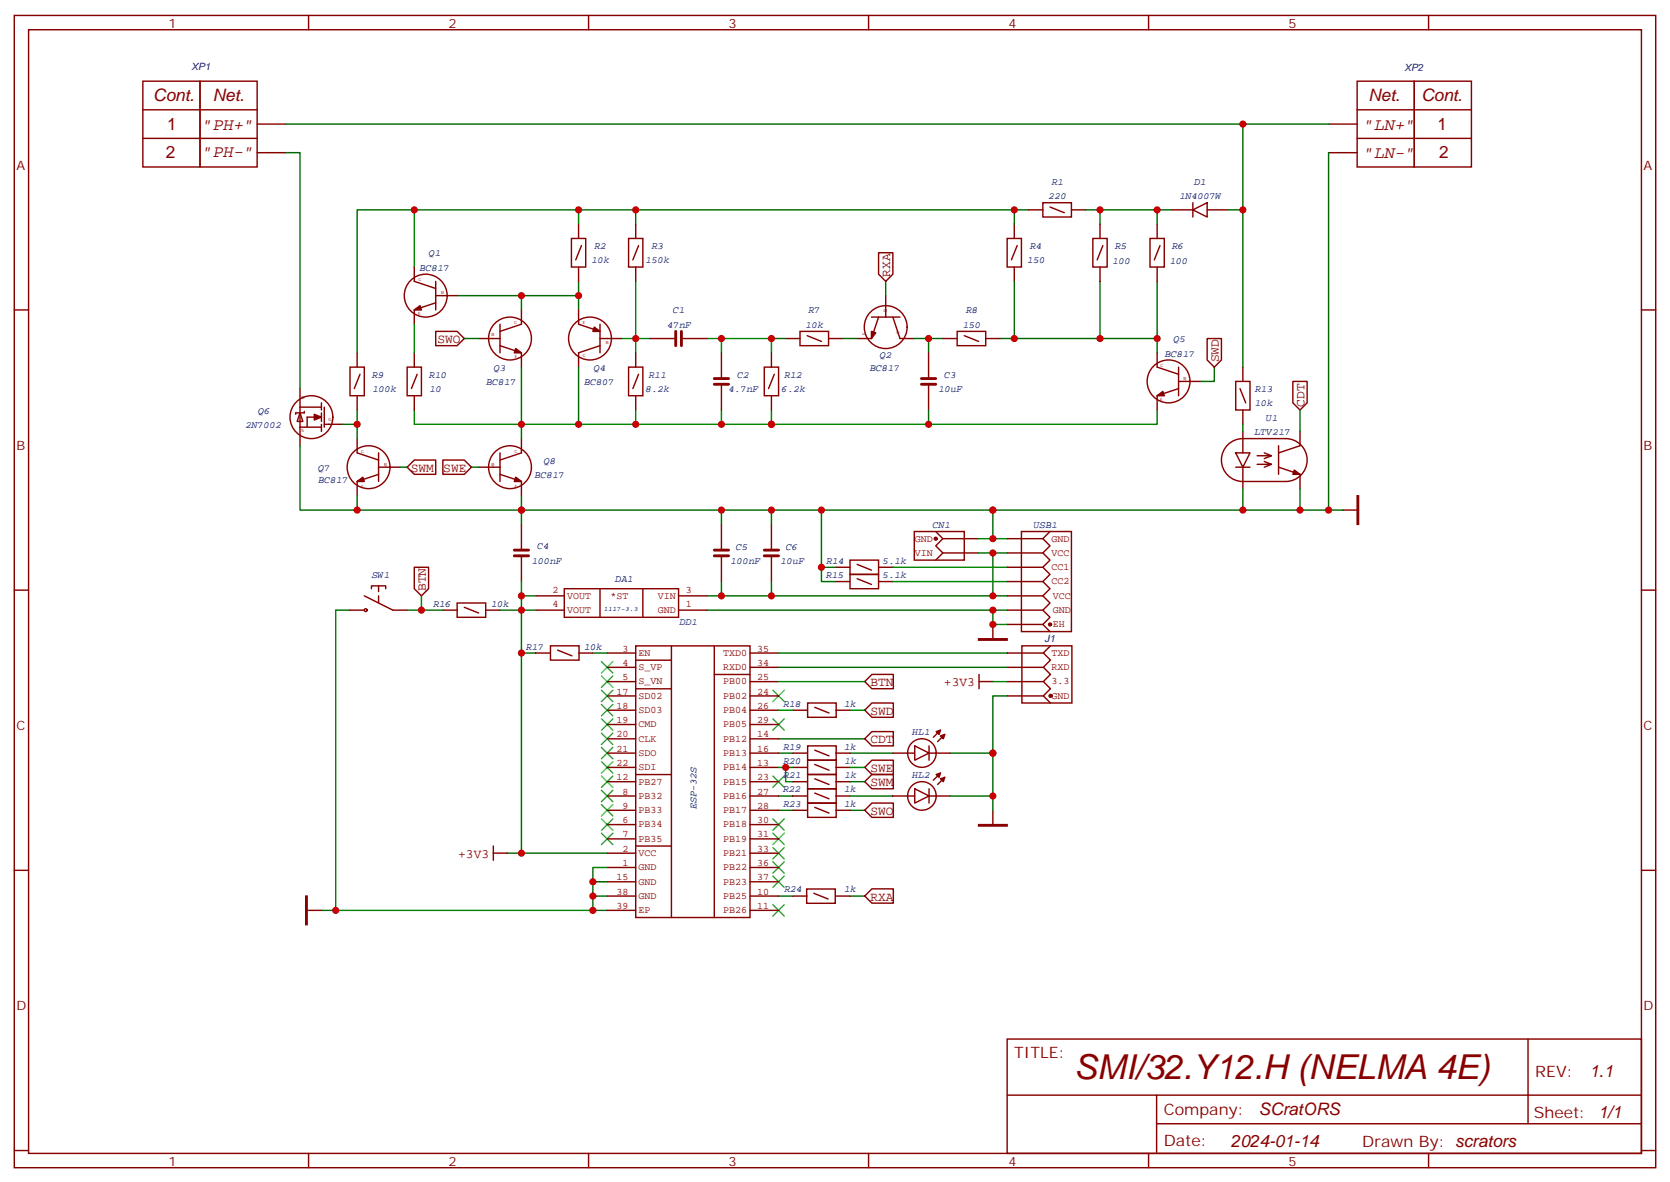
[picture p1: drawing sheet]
<svg xmlns="http://www.w3.org/2000/svg" width="412mm" height="292mm" viewBox="0 0 412 292" stroke-linecap="round" stroke-linejoin="round" font-family="sans-serif">
<g fill="none" stroke="#870000" stroke-width=".35">
<path d="M3.5 3.8h405.4v284.3h-405.4zM7.1 7.3h398.2v277.3h-398.2zM76.2 3.8v3.5M145.3 3.8v3.5M214.5 3.8v3.5M283.6 3.8v3.5M352.8 3.8v3.5M35.3 20h14.1v21.2h-14.1zM35.3 34.1h28.2M35.3 27.1h28.2M49.4 20h14.1v21.2h-14.1zM63.5 30.6h7.1"/>
<path d="M63.5 37.7h7.1M328.1 30.6h7M328.1 37.7h7M335.1 20h14.1v21.2h-14.1zM335.1 34.1h28.3M335.1 27.1h28.3M349.2 20h14.2v21.2h-14.2zM141.1 58.8h3.5v7.1h-3.5zM142.9 55.3v3.5M155.2 58.8h3.5v7.1h-3.5zM157 55.3v3.5M248.7 58.8h3.5v7.1h-3.5z"/>
<path d="M250.5 55.3v3.5M254 51.8h3.5M257.5 50h7.1v3.6h-7.1zM259.3 51.1l3.5 1.4M264.6 51.8h3.5M269.9 58.8h3.5v7.1h-3.5zM271.6 55.3v3.5M284 58.8h3.5v7.1h-3.5zM285.8 55.3v3.5M289.3 51.8h5.3M294.6 51.8l3.5-1.8v3.6zM294.6 50v3.6"/>
<path d="M298.1 51.8h5.3M3.5 76.5h3.6M102.3 65.9v3.5l5.3 1.8M107.6 74.7l-5.3 1.8v3.5M107.6 69.4v7.1M107.6 73h5.3M128.8 76.5v3.5l-5.3 1.8M142.9 65.9v3.5M142.9 76.5v3.5l5.3 1.8M143.6 60.6l-1.4 3.5M157 65.9v3.5M157.7 60.6l-1.4 3.5"/>
<path d="M215.2 78.2h7M217 62.4h3.5v5.3l-1.8 1.7-1.7-1.7zM217 78.2l-1.8 5.3h-3.5M218.7 73v5.2M220.5 78.2l1.7 5.3h3.6M250.5 65.9v3.5M251.2 60.6l-1.4 3.5M271.6 65.9v3.5M272.3 60.6l-1.4 3.5M285.8 65.9v3.5M286.5 60.6l-1.5 3.5M405.3 76.5h3.6"/>
<path d="M74.1 95.9v14.1M79.4 99.4v1.8M86.4 90.6h3.6v7h-3.6zM88.2 87.1v3.5M88.2 97.6v3.6M88.9 92.4l-1.4 3.5M100.5 90.6h3.6v7h-3.6zM102.3 87.1v3.5M102.3 97.6v3.6M103 92.4l-1.4 3.5M107.6 81.8h5.3l1.8 1.7-1.8 1.8h-5.3zM118.2 83.5h5.3"/>
<path d="M123.5 80v7.1M123.5 85.3l5.3 1.8v3.5M148.2 83.5h5.3M148.2 85.3l-5.3 1.8v3.5M148.2 80v7.1M155.2 90.6h3.5v7h-3.5zM157 87.1v3.5M157 97.6v3.6M157.7 92.4l-1.4 3.5M160.5 83.5h6.4M168.3 83.5h6.3M178.2 87.1v6.3"/>
<path d="M178.2 94.8v6.4M188.7 90.6h3.6v7h-3.6zM190.5 87.1v3.5M190.5 97.6v3.6M191.2 92.4l-1.4 3.5M194 83.5h3.6M197.6 81.8h7v3.5h-7zM199.3 82.8l3.5 1.4M204.6 83.5h3.5M229.3 87.1v6.3M229.3 94.8v6.4M232.8 83.5h3.6"/>
<path d="M236.4 81.8h7v3.5h-7zM238.1 82.8l3.6 1.4M243.4 83.5h3.5M285.8 87.1v3.5l5.2 1.8M291 95.9l-5.2 1.7v3.6M291 90.6v7M291 94.1h5.3M298.1 83.5h3.5v5.3l-1.7 1.8-1.8-1.8zM305.2 94.1h3.5v7.1h-3.5zM306.2 95.9l1.4 3.5M306.9 90.6v3.5M319.3 94.1h3.5v5.3l-1.8 1.8-1.7-1.8z"/>
<path d="M74.1 101.9l.7 2.1h-1.4zM74.1 105.4h5.3M74.1 100.5h5.3M75.1 101.5v.4h-2.1v.3M77.6 102.9h-1.8v2.5M79.4 101.9v2.1M79.4 104.7v1.8M80.1 104.7h4.6M80.1 100.5v4.9M88.2 108.2v3.6l5.3 1.7M93.5 111.8v7M93.5 115.3h5.3"/>
<path d="M93.5 117.1l-5.3 1.7v3.5M102.3 113.5h5.3v3.6h-5.3l-1.8-1.8zM109.4 113.5h5.3l1.7 1.8-1.7 1.8h-5.3zM118.2 115.3h5.3M123.5 111.8v7M123.5 117.1l5.3 1.7v3.5M128.8 108.2v3.6l-5.3 1.7M303.2 109.8a5.3 5.3 0 0 1 3.7-1.6h10.6a5.3 5.3 0 0 1 5.3 5.3 5.3 5.3 0 0 1-5.3 5.3h-10.6a5.3 5.3 0 0 1-4.9-3.3 5.3 5.3 0 0 1 1.2-5.7zM305.2 111.8h3.5l-1.8 3.5zM305.2 115.3h3.5M306.9 101.2v3.5M306.9 106.5v5.3"/>
<path d="M306.9 115.3v5.3M312.2 111.8l1.8 .7h-3.6M312.2 113.9l1.8 .7h-3.6M314 112.5l-1.8 .7M314 114.6l-1.8 .7M315.7 110v7.1M315.7 115.3l5.3 1.8v3.5M321 106.5v3.5l-5.3 1.8M102.3 140h3.5v5.3l-1.7 1.7-1.8-1.7zM128.8 129.4v6.3M128.8 137.2v6.3M178.2 129.4v6.3"/>
<path d="M178.2 137.2v6.3M190.5 129.4v6.3M190.5 137.2v6.3M206.4 140h3.5M209.9 138.2h7.1v3.5h-7.1zM211.7 139.3l3.5 1.4M217 140h3.5M225.8 131.2h12.3v7h-12.3zM231.1 131.2l1.7 1.7-1.7 1.8 1.7 1.8-1.7 1.7M232.8 132.9h8.9M232.8 136.5h8.9M248.7 140h8.8"/>
<path d="M248.7 132.9h8.8M248.7 136.5h8.8M252.2 131.2h12.4v24.7h-12.4zM259.3 131.2l-1.8 1.7 1.8 1.8-1.8 1.8 1.8 1.7-1.8 1.8 1.8 1.7-1.8 1.8 1.8 1.8-1.8 1.7 1.8 1.8-1.8 1.8 1.8 1.7-1.8 1.8 1.8 1.8M331.6 125.9h3.5M3.5 145.6h3.6M86.4 150.6h3.6M90 147l7 3.6h3.5M91.7 145.3v-.7h3.5v.7M93.5 144.6v1.4M93.5 147v1.8M109.4 150.6h3.5"/>
<path d="M112.9 148.8h7v3.5h-7zM114.7 149.9l3.5 1.4M119.9 150.6h3.6M132.3 150.6h7M132.3 147h7M135.9 159.4h7.1v3.5h-7.1zM139.3 145.3h28.3v7h-28.3zM148.2 145.3v7M157 159.4h28.2v67h-28.2zM158.7 145.3v7M165.8 159.4v67M167.6 150.6h7"/>
<path d="M167.6 147h7M176.4 159.4v67M206.4 143.5h3.5M209.9 141.7h7.1v3.6h-7.1zM211.7 142.8l3.5 1.4M217 143.5h3.5M245.2 154.1v3.5M248.7 150.6h8.8M248.7 143.5h8.8M248.7 147h8.8M248.7 154.1h8.8M252.4 159.4h12.3v14.1h-12.3z"/>
<path d="M259.4 159.4l-1.8 1.7 1.8 1.8-1.8 1.8 1.8 1.7-1.8 1.8 1.8 1.8-1.8 1.7 1.8 1.8M405.3 145.6h3.6M132.3 161.1h3.5M137.7 160.4l3.5 1.4M142.9 161.1h3.5M149.9 161.1h7.1M149.9 164.7h7.1M149.9 168.2h7.1M149.9 171.7h7.1M149.9 175.3h7.1M149.9 178.8h7.1M157 162.9h8.8"/>
<path d="M157 170h8.8M176.4 166.4h8.8M185.2 161.1h7.1M185.2 164.7h7.1M185.2 168.2h7.1M185.2 171.7h7.1M185.2 175.3h7.1M185.2 178.8h7.1M195.8 175.3h3.5M199.4 173.5h7.1v3.5h-7.1zM201.2 174.5l3.5 1.4M206.4 175.3h3.5"/>
<path d="M213.5 168.2l1.8-1.8h5.3v3.6h-5.3zM213.5 175.2l1.8-1.7h5.3v3.5h-5.3zM241.8 168.2h3.5M241.8 166.4v3.6M248.7 161.1h8.8M248.7 164.7h8.8M248.7 168.2h8.8M248.7 171.7h8.8M149.9 196.4h7.1M149.9 189.4h7.1M149.9 192.9h7.1M149.9 200h7.1"/>
<path d="M149.9 182.3h7.1M149.9 185.8h7.1M157 191.1h8.8M185.2 196.4h7.1M185.2 189.4h7.1M185.2 192.9h7.1M185.2 200h7.1M185.2 182.3h7.1M185.2 185.8h7.1M195.8 196.4h3.5M195.8 189.4h3.5M195.8 192.9h3.5"/>
<path d="M195.8 200h3.5M195.8 185.8h3.5M199.4 187.6h7.1v3.5h-7.1zM199.4 184.1h7.1v3.5h-7.1zM199.4 194.6h7.1v3.6h-7.1zM199.4 198.2h7.1v3.5h-7.1zM199.4 191.1h7.1v3.5h-7.1zM201.2 188.6l3.5 1.5M201.2 185.1l3.5 1.4M201.2 195.7l3.5 1.4M201.2 199.2l3.5 1.4M201.2 192.2l3.5 1.4"/>
<path d="M206.4 196.4h3.5M206.4 189.4h3.5M206.4 192.9h3.5M206.4 200h3.5M206.4 185.8h3.5M213.5 189.4l1.8-1.8h5.3v3.5h-5.3zM213.5 182.3l1.8-1.8h5.3v3.6h-5.3zM213.5 199.9l1.8-1.7h5.3v3.5h-5.3zM215.3 191.1h5.3v3.5h-5.3l-1.8-1.7zM220.5 196.4h5.3M220.5 185.8h5.3M225.9 194.6l3.5 1.8-3.5 1.8z"/>
<path d="M225.9 184.1l3.5 1.7-3.5 1.8zM229.3 196.4h5.3M229.3 185.8h5.3M229.4 184.1v3.5M229.4 194.6v3.6M232.2 190.8l-1.7 1.7M232.2 180.2l-1.7 1.7M233.3 191.8l-1.8 1.8M233.3 181.2l-1.8 1.8M245.2 200v3.5M3.5 214.8h3.6M121.8 210.5h3.6"/>
<path d="M121.8 208.8v3.5M149.9 214.1h7.1M149.9 203.5h7.1M149.9 207h7.1M149.9 210.5h7.1M149.9 217.6h7.1M157 208.8h8.8M185.2 214.1h7.1M185.2 203.5h7.1M185.2 207h7.1M185.2 210.5h7.1M185.2 217.6h7.1"/>
<path d="M199.2 219.4h7.1v3.5h-7.1zM405.3 214.8h3.6M75.8 224.6h3.6M149.9 221.1h7.1M149.9 224.6h7.1M185.2 221.1h7.1M185.2 224.6h7.1M195.8 221.1h3.5M201 220.4l3.5 1.4M206.4 221.1h3.5M213.5 221.1l1.8-1.8h5.3v3.6h-5.3zM248.7 256.4h156.6v28.2h-156.6z"/>
<path d="M377.3 256.4v20.9M248.7 270.2h156.5M285.6 277.3h119.6M285.6 270.2v14.2M3.5 283.9h3.6M76.2 284.6v3.5M145.3 284.6v3.5M214.5 284.6v3.5M283.6 284.6v3.5M352.8 284.6v3.5M405.3 283.9h3.6"/>
<circle cx="105.1" cy="73" r="5.3"/>
<circle cx="125.9" cy="83.5" r="5.3"/>
<circle cx="145.7" cy="83.5" r="5.3"/>
<circle cx="218.7" cy="80.7" r="5.3"/>
<circle cx="288.6" cy="94.1" r="5.3"/>
<circle cx="76.9" cy="102.9" r="5.3"/>
<circle cx="91" cy="115.3" r="5.3"/>
<circle cx="125.9" cy="115.3" r="5.3"/>
<circle cx="90.3" cy="150.6" r=".35"/>
<circle cx="227.7" cy="196.4" r="3.5"/>
<circle cx="227.7" cy="185.8" r="3.5"/>
</g>
<g fill="none" stroke="#060" stroke-width=".35">
<path d="M70.6 37.7h3.5v58.2M70.6 30.6h257.5M306.9 30.6v60M328.1 37.7v88.2h-82.9M102.3 51.8h-14.1v35.3M250.5 51.8v3.5M254 51.8h-97v3.5M268.1 51.8h17.7v3.5M271.6 51.8v3.5M285.8 51.8h3.5M303.4 51.8h3.5M112.9 73h30"/>
<path d="M128.8 73v3.5M142.9 69.4v7.1M218.7 69.4v3.6M250.5 69.4v14.1M271.6 69.4v14.1h14.2M285.8 69.4v17.7M114.7 83.5h3.5M128.8 90.6v17.6M142.9 90.6v14.1M190.5 83.5h3.5M208.1 83.5h3.6M225.8 83.5h3.5"/>
<path d="M232.8 83.5h-3.5v3.6M246.9 83.5h24.7M299.9 90.6v3.5h-3.6M74.1 110v15.9h171.1v7M84.7 104.7h3.5M88.2 101.2v7M98.8 115.3h1.7M116.4 115.3h1.8M229.3 101.2v3.5M306.9 104.7v1.8M321 101.2v5.3M88.2 122.3v3.6"/>
<path d="M128.8 122.3v7.1M178.2 125.9v3.5M190.5 125.9v3.5M202.8 125.9v17.6h3.6M202.8 140h3.6M306.9 120.6v5.3M321 120.6v5.3M328.1 125.9h3.5M82.9 150.6h3.5M128.8 147v14.1h3.5M174.6 150.6h70.6M174.6 147h74.1"/>
<path d="M178.2 143.5v3.5M190.5 143.5v3.5M128.8 161.1v49.4M146.4 161.1h3.5M192.3 161.1h56.4M192.3 164.7h56.4M248.7 171.7h-3.5v14.1M192.3 196.4h3.5M192.3 185.8h3.5M192.3 182.3h21.1M192.3 200h3.5M194 189.4h1.8"/>
<path d="M209.9 196.4h10.6M209.9 185.8h10.6M209.9 200h3.5M209.9 192.9h3.5M234.6 185.8h10.6v10.6h-10.6M245.2 196.4v3.6M125.2 210.5h24.7M146.4 217.6h3.5M79.4 224.6h3.5M146.4 221.1h3.5M146.4 224.6h3.5M192.3 221.1h3.5"/>
<path d="M209.9 221.1h3.5"/>
</g>
<g fill="none" stroke="#3c3" stroke-width=".35">
<path d="M148.5 177.4l2.8 2.8M148.5 173.8l2.8 2.9M148.5 170.3l2.8 2.8M148.5 166.8l2.8 2.8M148.5 163.3l2.8 2.8M151.3 177.4l-2.8 2.8M151.3 173.8l-2.8 2.9M151.3 170.3l-2.8 2.8M151.3 166.8l-2.8 2.8M151.3 163.3l-2.8 2.8M190.9 177.4l2.8 2.8M190.9 170.3l2.8 2.8"/>
<path d="M193.7 177.4l-2.8 2.8M193.7 170.3l-2.8 2.8M148.5 198.5l2.8 2.9M148.5 195l2.8 2.8M148.5 191.5l2.8 2.8M148.5 188l2.8 2.8M148.5 184.4l2.8 2.9M148.5 180.9l2.8 2.8M151.3 198.5l-2.8 2.9M151.3 195l-2.8 2.8M151.3 191.5l-2.8 2.8M151.3 188l-2.8 2.8"/>
<path d="M151.3 184.4l-2.8 2.9M151.3 180.9l-2.8 2.8M190.9 191.5l2.8 2.8M193.7 191.5l-2.8 2.8M148.5 202.1l2.8 2.8M148.5 205.6l2.8 2.8M151.3 202.1l-2.8 2.8M151.3 205.6l-2.8 2.8M190.9 216.2l2.8 2.8M190.9 212.7l2.8 2.8M190.9 209.1l2.8 2.8M190.9 205.6l2.8 2.8"/>
<path d="M190.9 202.1l2.8 2.8M193.7 216.2l-2.8 2.8M193.7 212.7l-2.8 2.8M193.7 209.1l-2.8 2.8M193.7 205.6l-2.8 2.8M193.7 202.1l-2.8 2.8M190.9 223.2l2.8 2.9M193.7 223.2l-2.8 2.9"/>
</g>
<g fill="#870000" stroke="#870000" stroke-width=".35">
<path d="M231.2 191.1l1-.3-.3 1z"/>
<path d="M232.2 192.2l1.1-.4-.4 1.1z"/>
<path d="M241.7 157.6h7v.4h-7z"/>
<path d="M102.3 76.5l1.4-1.1 .4 1.1z"/>
<path d="M127.4 86l1.4 1.1h-1.8z"/>
<path d="M285.8 97.6l1.4-1 .3 1z"/>
<path d="M127.4 117.8l1.4 1h-1.8z"/>
<path d="M146.8 80.7l1.4 1.1h-1.8z"/>
<path d="M319.6 116l1.4 1.1h-1.7z"/>
<path d="M231.2 180.5l1-.3-.3 1z"/>
<path d="M232.2 181.6l1.1-.4-.4 1.1z"/>
<path d="M241.7 203.5h7v.3h-7z"/>
<path d="M75.5 221.1h.3v7.1h-.3z"/>
<path d="M77.6 102.2l1.8 .7-1.8 .7z"/>
<path d="M335.1 122.3h.4v7.1h-.4z"/>
<path d="M215.2 81.8l1.1 .3-1.1 1.4z"/>
<path d="M88.2 118.8l1.4-1 .4 1z"/>
<circle cx="259.4" cy="171.7" r=".35"/>
<circle cx="231.1" cy="132.9" r=".35"/>
<circle cx="259.3" cy="154.1" r=".35"/>
</g>
<g fill="none" stroke="#008700" stroke-width=".35">
<path d="M142.9 51.8v3.5M157 51.8h-54.7v14.1M157 69.4v14.1h-3.5M102.3 80v7.1M160.5 83.5h-3.5v3.6M174.6 83.5h15.9v3.6M178.2 83.5v3.6M102.3 101.2v3.5h183.5v-3.5M157 101.2v3.5M178.2 101.2v3.5M190.5 101.2v3.5M220.5 140h28.2"/>
<path d="M241.7 136.5h7M241.7 132.9h7M245.2 136.5v10.5M82.9 150.6v74h63.5v-10.5h3.5M100.5 150.6h8.9M104.1 147v3.6M123.5 150.6h8.8M128.8 143.5v3.5h3.5M220.5 143.5h28.2M248.7 150.6h-3.5v3.5h3.5M192.3 168.2h21.1M192.3 175.3h3.5"/>
<path d="M209.9 175.3h3.5M245.2 168.2h3.5M192.3 189.4h1.7v3.5h1.8M209.9 189.4h3.5"/>
</g>
<path d="M166.9 81.8v3.5M168.3 81.8v3.5M176.4 94.8h3.5M176.4 93.4h3.5M227.5 94.8h3.6M227.5 93.4h3.6M127 137.2h3.5M127 135.7h3.5M176.4 137.2h3.5M176.4 135.7h3.5M188.7 137.2h3.6M188.7 135.7h3.6" fill="none" stroke="#870000" stroke-width=".71"/>
<g fill="#c00">
<circle cx="128.8" cy="161.1" r=".88"/>
<circle cx="128.8" cy="210.5" r=".88"/>
<circle cx="128.8" cy="150.6" r=".88"/>
<circle cx="82.9" cy="224.6" r=".88"/>
<circle cx="146.4" cy="224.6" r=".88"/>
<circle cx="146.4" cy="221.1" r=".88"/>
<circle cx="146.4" cy="217.6" r=".88"/>
<circle cx="128.8" cy="147" r=".88"/>
<circle cx="285.8" cy="83.5" r=".88"/>
<circle cx="157" cy="83.5" r=".88"/>
<circle cx="178.2" cy="83.5" r=".88"/>
<circle cx="104.1" cy="150.6" r=".88"/>
<circle cx="190.5" cy="104.7" r=".88"/>
<circle cx="157" cy="104.7" r=".88"/>
<circle cx="178.2" cy="104.7" r=".88"/>
<circle cx="190.5" cy="147" r=".88"/>
<circle cx="178.2" cy="147" r=".88"/>
<circle cx="128.8" cy="104.7" r=".88"/>
<circle cx="245.2" cy="185.8" r=".88"/>
<circle cx="245.2" cy="196.4" r=".88"/>
<circle cx="245.2" cy="132.9" r=".88"/>
<circle cx="245.2" cy="136.5" r=".88"/>
<circle cx="245.2" cy="147" r=".88"/>
<circle cx="245.2" cy="154.1" r=".88"/>
<circle cx="245.2" cy="150.6" r=".88"/>
<circle cx="202.8" cy="140" r=".88"/>
<circle cx="128.8" cy="125.9" r=".88"/>
<circle cx="178.2" cy="125.9" r=".88"/>
<circle cx="190.5" cy="125.9" r=".88"/>
<circle cx="202.8" cy="125.9" r=".88"/>
<circle cx="142.9" cy="104.7" r=".88"/>
<circle cx="142.9" cy="73" r=".88"/>
<circle cx="128.8" cy="73" r=".88"/>
<circle cx="245.2" cy="125.9" r=".88"/>
<circle cx="190.5" cy="83.5" r=".88"/>
<circle cx="328.1" cy="125.9" r=".88"/>
<circle cx="229.3" cy="83.5" r=".88"/>
<circle cx="271.6" cy="83.5" r=".88"/>
<circle cx="321" cy="125.9" r=".88"/>
<circle cx="306.9" cy="125.9" r=".88"/>
<circle cx="306.9" cy="30.6" r=".88"/>
<circle cx="250.5" cy="83.5" r=".88"/>
<circle cx="142.9" cy="51.8" r=".88"/>
<circle cx="157" cy="51.8" r=".88"/>
<circle cx="250.5" cy="51.8" r=".88"/>
<circle cx="271.6" cy="51.8" r=".88"/>
<circle cx="285.8" cy="51.8" r=".88"/>
<circle cx="229.3" cy="104.7" r=".88"/>
<circle cx="306.9" cy="51.8" r=".88"/>
<circle cx="88.2" cy="104.7" r=".88"/>
<circle cx="88.2" cy="125.9" r=".88"/>
<circle cx="102.3" cy="51.8" r=".88"/>
<circle cx="194" cy="189.4" r=".88"/>
</g>
<text font-size="8.5" fill="#800" x="265.3" y="266.3">SMI/32.Y12.H (NELMA 4E)</text>
<g font-size="4.2" fill="#800">
<text x="37.9" y="25">Cont.</text>
<text x="52.6" y="25">Net.</text>
<text x="338" y="25">Net.</text>
<text x="351" y="25">Cont.</text>
<text x="41.3" y="32">1</text>
<text x="50.1" y="32">&quot;PH+&quot;</text>
<text x="336.9" y="32">&quot;LN+&quot;</text>
<text x="355" y="32">1</text>
<text x="40.9" y="39.1">2</text>
<text x="50.1" y="38.7">&quot;PH-&quot;</text>
<text x="336.9" y="39.1">&quot;LN-&quot;</text>
<text x="355.4" y="39.1">2</text>
<text x="392.5" y="265.7">1.1</text>
<text x="310.9" y="275.2">SCratORS</text>
<text x="304" y="283">2024-01-14</text>
</g>
<g font-size="3.9" fill="#800">
<text x="250.5" y="261">TITLE:</text>
<text x="379.1" y="265.7">REV:</text>
<text x="287.4" y="275.2">Company:</text>
<text x="378.7" y="275.8">Sheet: 1/1</text>
<text x="287.4" y="282.9">Date:</text>
<text x="336.4" y="282.9">Drawn By: scrators</text>
</g>
<g font-size="3.2" fill="#800">
<text x="41.6" y="6.8">1</text>
<text x="110.8" y="6.8">2</text>
<text x="179.9" y="6.8">3</text>
<text x="249.1" y="6.8">4</text>
<text x="318.2" y="6.8">5</text>
<text x="4.1" y="41.9">A</text>
<text x="405.9" y="41.9">A</text>
<text x="219.8" y="68.3" transform="rotate(-90 219.8 68.3)">RXA</text>
<text x="108.1" y="84.6">SWO</text>
<text x="300.9" y="89.4" transform="rotate(-90 300.9 89.4)">SWD</text>
<text x="322.1" y="100.4" transform="rotate(-90 322.1 100.4)">CDT</text>
<text x="4.1" y="111.1">B</text>
<text x="405.9" y="111.1">B</text>
<text x="101.4" y="116.4">SWM</text>
<text x="109.5" y="116.5">SWE</text>
<text x="105.2" y="145.9" transform="rotate(-90 105.2 145.9)">BTN</text>
<text x="214.9" y="169.3">BTN</text>
<text x="233.1" y="169.3">+3V3</text>
<text x="214.9" y="176.4">SWD</text>
<text x="4.1" y="180.2">C</text>
<text x="214.9" y="183.4">CDT</text>
<text x="405.9" y="180.2">C</text>
<text x="214.9" y="190.5">SWE</text>
<text x="214.9" y="194">SWM</text>
<text x="214.9" y="201.1">SWO</text>
<text x="113.2" y="211.6">+3V3</text>
<text x="214.9" y="222.2">RXA</text>
<text x="4.1" y="249.3">D</text>
<text x="405.9" y="249.3">D</text>
<text x="41.6" y="287.6">1</text>
<text x="110.8" y="287.6">2</text>
<text x="179.9" y="287.6">3</text>
<text x="249.1" y="287.6">4</text>
<text x="318.2" y="287.6">5</text>
</g>
<g font-size="2.5" fill="#000080">
<text x="47.3" y="17.4">XP1</text>
<text x="346.8" y="17.4">XP2</text>
<text x="259.6" y="45.6">R1</text>
<text x="294.9" y="45.6">D1</text>
<text x="258.9" y="49.1">220</text>
<text x="291.3" y="49.1">1N4007W</text>
<text x="105.9" y="63.3">Q1</text>
<text x="146" y="65">10k</text>
<text x="146.7" y="61.5">R2</text>
<text x="159.4" y="65">150k</text>
<text x="160.9" y="61.5">R3</text>
<text x="253.6" y="65">150</text>
<text x="254.3" y="61.5">R4</text>
<text x="274.7" y="65">100</text>
<text x="275.3" y="61.5">R5</text>
<text x="288.9" y="65">100</text>
<text x="289.4" y="61.5">R6</text>
<text x="103.6" y="66.8">BC817</text>
<text x="166.1" y="77.4">C1</text>
<text x="199.6" y="77.4">R7</text>
<text x="238.5" y="77.4">R8</text>
<text x="164.8" y="80.9">47nF</text>
<text x="198.9" y="80.9">10k</text>
<text x="237.8" y="80.9">150</text>
<text x="217.3" y="88.4">Q2</text>
<text x="287.6" y="88">BC817</text>
<text x="289.8" y="84.4">Q5</text>
<text x="91.8" y="93.2">R9</text>
<text x="105.9" y="93.2">R10</text>
<text x="120.1" y="95">BC817</text>
<text x="121.9" y="91.5">Q3</text>
<text x="144.3" y="95">BC807</text>
<text x="146.6" y="91.5">Q4</text>
<text x="160.1" y="93.2">R11</text>
<text x="182" y="93.2">C2</text>
<text x="193.7" y="93.2">R12</text>
<text x="214.8" y="91.5">BC817</text>
<text x="233.2" y="93.2">C3</text>
<text x="92" y="96.8">100k</text>
<text x="106.1" y="96.8">10</text>
<text x="159.4" y="96.7">8.2k</text>
<text x="179.9" y="96.7">4.7nF</text>
<text x="192.9" y="96.7">6.2k</text>
<text x="231.7" y="96.8">10uF</text>
<text x="309.9" y="100.3">10k</text>
<text x="309.9" y="96.7">R13</text>
<text x="60.6" y="105.6">2N7002</text>
<text x="63.7" y="102">Q6</text>
<text x="309.8" y="107.3">LTV217</text>
<text x="312.6" y="103.8">U1</text>
<text x="78.6" y="119.3">BC817</text>
<text x="78.6" y="116.2">Q7</text>
<text x="132" y="117.9">BC817</text>
<text x="134.3" y="114.4">Q8</text>
<text x="230.2" y="130.3">CN1</text>
<text x="255.2" y="130.3">USB1</text>
<text x="132.6" y="135.6">C4</text>
<text x="181.7" y="135.6">C5</text>
<text x="194.1" y="135.6">C6</text>
<text x="91.8" y="142.6">SW1</text>
<text x="131.4" y="139.1">100nF</text>
<text x="151.9" y="143.7">DA1</text>
<text x="180.4" y="139.1">100nF</text>
<text x="192.8" y="139.1">10uF</text>
<text x="203.9" y="142.6">R15</text>
<text x="204" y="139.1">R14</text>
<text x="217.9" y="142.6">5.1k</text>
<text x="217.9" y="139.1">5.1k</text>
<text x="107" y="149.7">R16</text>
<text x="121.3" y="149.7">10k</text>
<text x="167.8" y="154.2">DD1</text>
<text x="129.9" y="160.3">R17</text>
<text x="144.2" y="160.3">10k</text>
<text x="257.9" y="158.5">J1</text>
<text x="193.4" y="174.4">R18</text>
<text x="208.5" y="174.4">1k</text>
<text x="193.4" y="185">R19</text>
<text x="208.5" y="185">1k</text>
<text x="225.3" y="181.4">HL1</text>
<text x="193.4" y="188.5">R20</text>
<text x="208.6" y="188.5">1k</text>
<text x="208.6" y="192">1k</text>
<text x="225.3" y="192">HL2</text>
<text x="193.3" y="195.6">R22</text>
<text x="193.4" y="192">R21</text>
<text x="208.5" y="195.6">1k</text>
<text x="172" y="199.6" transform="rotate(-90 172 199.6)">ESP-32S</text>
<text x="193.4" y="199.1">R23</text>
<text x="208.5" y="199.1">1k</text>
<text x="193.7" y="220.2">R24</text>
<text x="208.5" y="220.2">1k</text>
</g>
<g font-size="2.5" fill="#800">
<text x="225.9" y="133.6">GND</text>
<text x="225.9" y="137.2">VIN</text>
<text x="259.6" y="133.6">GND</text>
<text x="259.6" y="137.2">VCC</text>
<text x="259.6" y="140.7">CC1</text>
<text x="136.5" y="146.3">2</text>
<text x="136.5" y="149.9">4</text>
<text x="140.1" y="147.7">VOUT</text>
<text x="150.8" y="147.7">*ST</text>
<text x="162.4" y="147.7">VIN</text>
<text x="169.3" y="146.3">3</text>
<text x="169.3" y="149.9">1</text>
<text x="259.6" y="144.2">CC2</text>
<text x="260" y="147.7">VCC</text>
<text x="140.1" y="151.3">VOUT</text>
<text x="162.4" y="151.3">GND</text>
<text x="260" y="151.3">GND</text>
<text x="260" y="154.8">EH</text>
<text x="153.7" y="160.8">3</text>
<text x="157.7" y="161.9">EN</text>
<text x="178.6" y="161.9">TXD0</text>
<text x="187" y="160.8">35</text>
<text x="259.6" y="161.9">TXD</text>
<text x="153.7" y="164.3">4</text>
<text x="153.7" y="167.9">5</text>
<text x="157.7" y="165.4">S_VP</text>
<text x="178.6" y="165.4">RXD0</text>
<text x="187" y="164.3">34</text>
<text x="187" y="167.9">25</text>
<text x="259.6" y="165.4">RXD</text>
<text x="152.3" y="171.4">17</text>
<text x="157.7" y="168.9">S_VN</text>
<text x="157.7" y="172.4">SD02</text>
<text x="178.6" y="172.4">PB02</text>
<text x="178.6" y="168.9">PB00</text>
<text x="187" y="171.4">24</text>
<text x="259.6" y="168.9">3.3</text>
<text x="259.6" y="172.4">GND</text>
<text x="152.3" y="174.9">18</text>
<text x="152.3" y="178.4">19</text>
<text x="157.7" y="176">SD03</text>
<text x="157.7" y="179.5">CMD</text>
<text x="178.6" y="176">PB04</text>
<text x="178.6" y="179.5">PB05</text>
<text x="187" y="174.9">26</text>
<text x="187" y="178.4">29</text>
<text x="152.3" y="182">20</text>
<text x="152.3" y="185.5">21</text>
<text x="157.7" y="183">CLK</text>
<text x="178.6" y="183">PB12</text>
<text x="187" y="182">14</text>
<text x="187" y="185.5">16</text>
<text x="152.3" y="189">22</text>
<text x="157.7" y="186.5">SDO</text>
<text x="157.7" y="190.1">SDI</text>
<text x="178.6" y="190.1">PB14</text>
<text x="178.6" y="186.5">PB13</text>
<text x="187" y="189">13</text>
<text x="152.3" y="192.5">12</text>
<text x="153.7" y="196.1">8</text>
<text x="157.7" y="197.1">PB32</text>
<text x="157.7" y="193.6">PB27</text>
<text x="178.6" y="193.6">PB15</text>
<text x="178.6" y="197.1">PB16</text>
<text x="187" y="192.5">23</text>
<text x="187" y="196.1">27</text>
<text x="153.7" y="203.1">6</text>
<text x="153.7" y="199.6">9</text>
<text x="157.7" y="200.7">PB33</text>
<text x="178.6" y="200.7">PB17</text>
<text x="187" y="199.6">28</text>
<text x="187" y="203.1">30</text>
<text x="153.7" y="206.7">7</text>
<text x="157.7" y="204.2">PB34</text>
<text x="157.7" y="207.7">PB35</text>
<text x="178.6" y="204.2">PB18</text>
<text x="178.6" y="207.7">PB19</text>
<text x="187" y="206.7">31</text>
<text x="153.7" y="213.7">1</text>
<text x="153.7" y="210.2">2</text>
<text x="157.7" y="214.8">GND</text>
<text x="157.7" y="211.2">VCC</text>
<text x="178.6" y="211.2">PB21</text>
<text x="178.6" y="214.8">PB22</text>
<text x="187" y="210.2">33</text>
<text x="187" y="213.7">36</text>
<text x="152.3" y="220.8">38</text>
<text x="152.3" y="217.2">15</text>
<text x="157.7" y="221.8">GND</text>
<text x="157.7" y="218.3">GND</text>
<text x="178.6" y="221.8">PB25</text>
<text x="178.6" y="218.3">PB23</text>
<text x="187" y="220.8">10</text>
<text x="187" y="217.2">37</text>
<text x="152.3" y="224.3">39</text>
<text x="157.7" y="225.4">EP</text>
<text x="178.6" y="225.4">PB26</text>
<text x="187" y="224.3">11</text>
</g>
<text font-size="1.8" fill="#000080" x="149.1" y="150.9">1117-3.3</text>
<g font-size="1.1" fill="#800">
<text x="103.3" y="69.3">C</text>
<text x="103.3" y="77.7">E</text>
<text x="109" y="72.4">B</text>
<text x="219" y="76.9" transform="rotate(-90 219 76.9)">B</text>
<text x="121.4" y="83">B</text>
<text x="127" y="79.8">C</text>
<text x="143.9" y="80">E</text>
<text x="213.7" y="82.6" transform="rotate(-90 213.7 82.6)">E</text>
<text x="222.2" y="82.5" transform="rotate(-90 222.2 82.5)">C</text>
<text x="127.1" y="88.3">E</text>
<text x="143.9" y="88.1">C</text>
<text x="149.6" y="84.9">B</text>
<text x="286.6" y="90.6">C</text>
<text x="292.2" y="93.7">B</text>
<text x="74.4" y="98.5">D</text>
<text x="286.5" y="99">E</text>
<text x="74.4" y="106.6">S</text>
<text x="81.1" y="103.8">G</text>
<text x="89.2" y="111.9">C</text>
<text x="127" y="111.9">C</text>
<text x="94.8" y="115">B</text>
<text x="121.4" y="115">B</text>
<text x="89.2" y="120.3">E</text>
<text x="127.1" y="120.3">E</text>
</g>
</svg>
